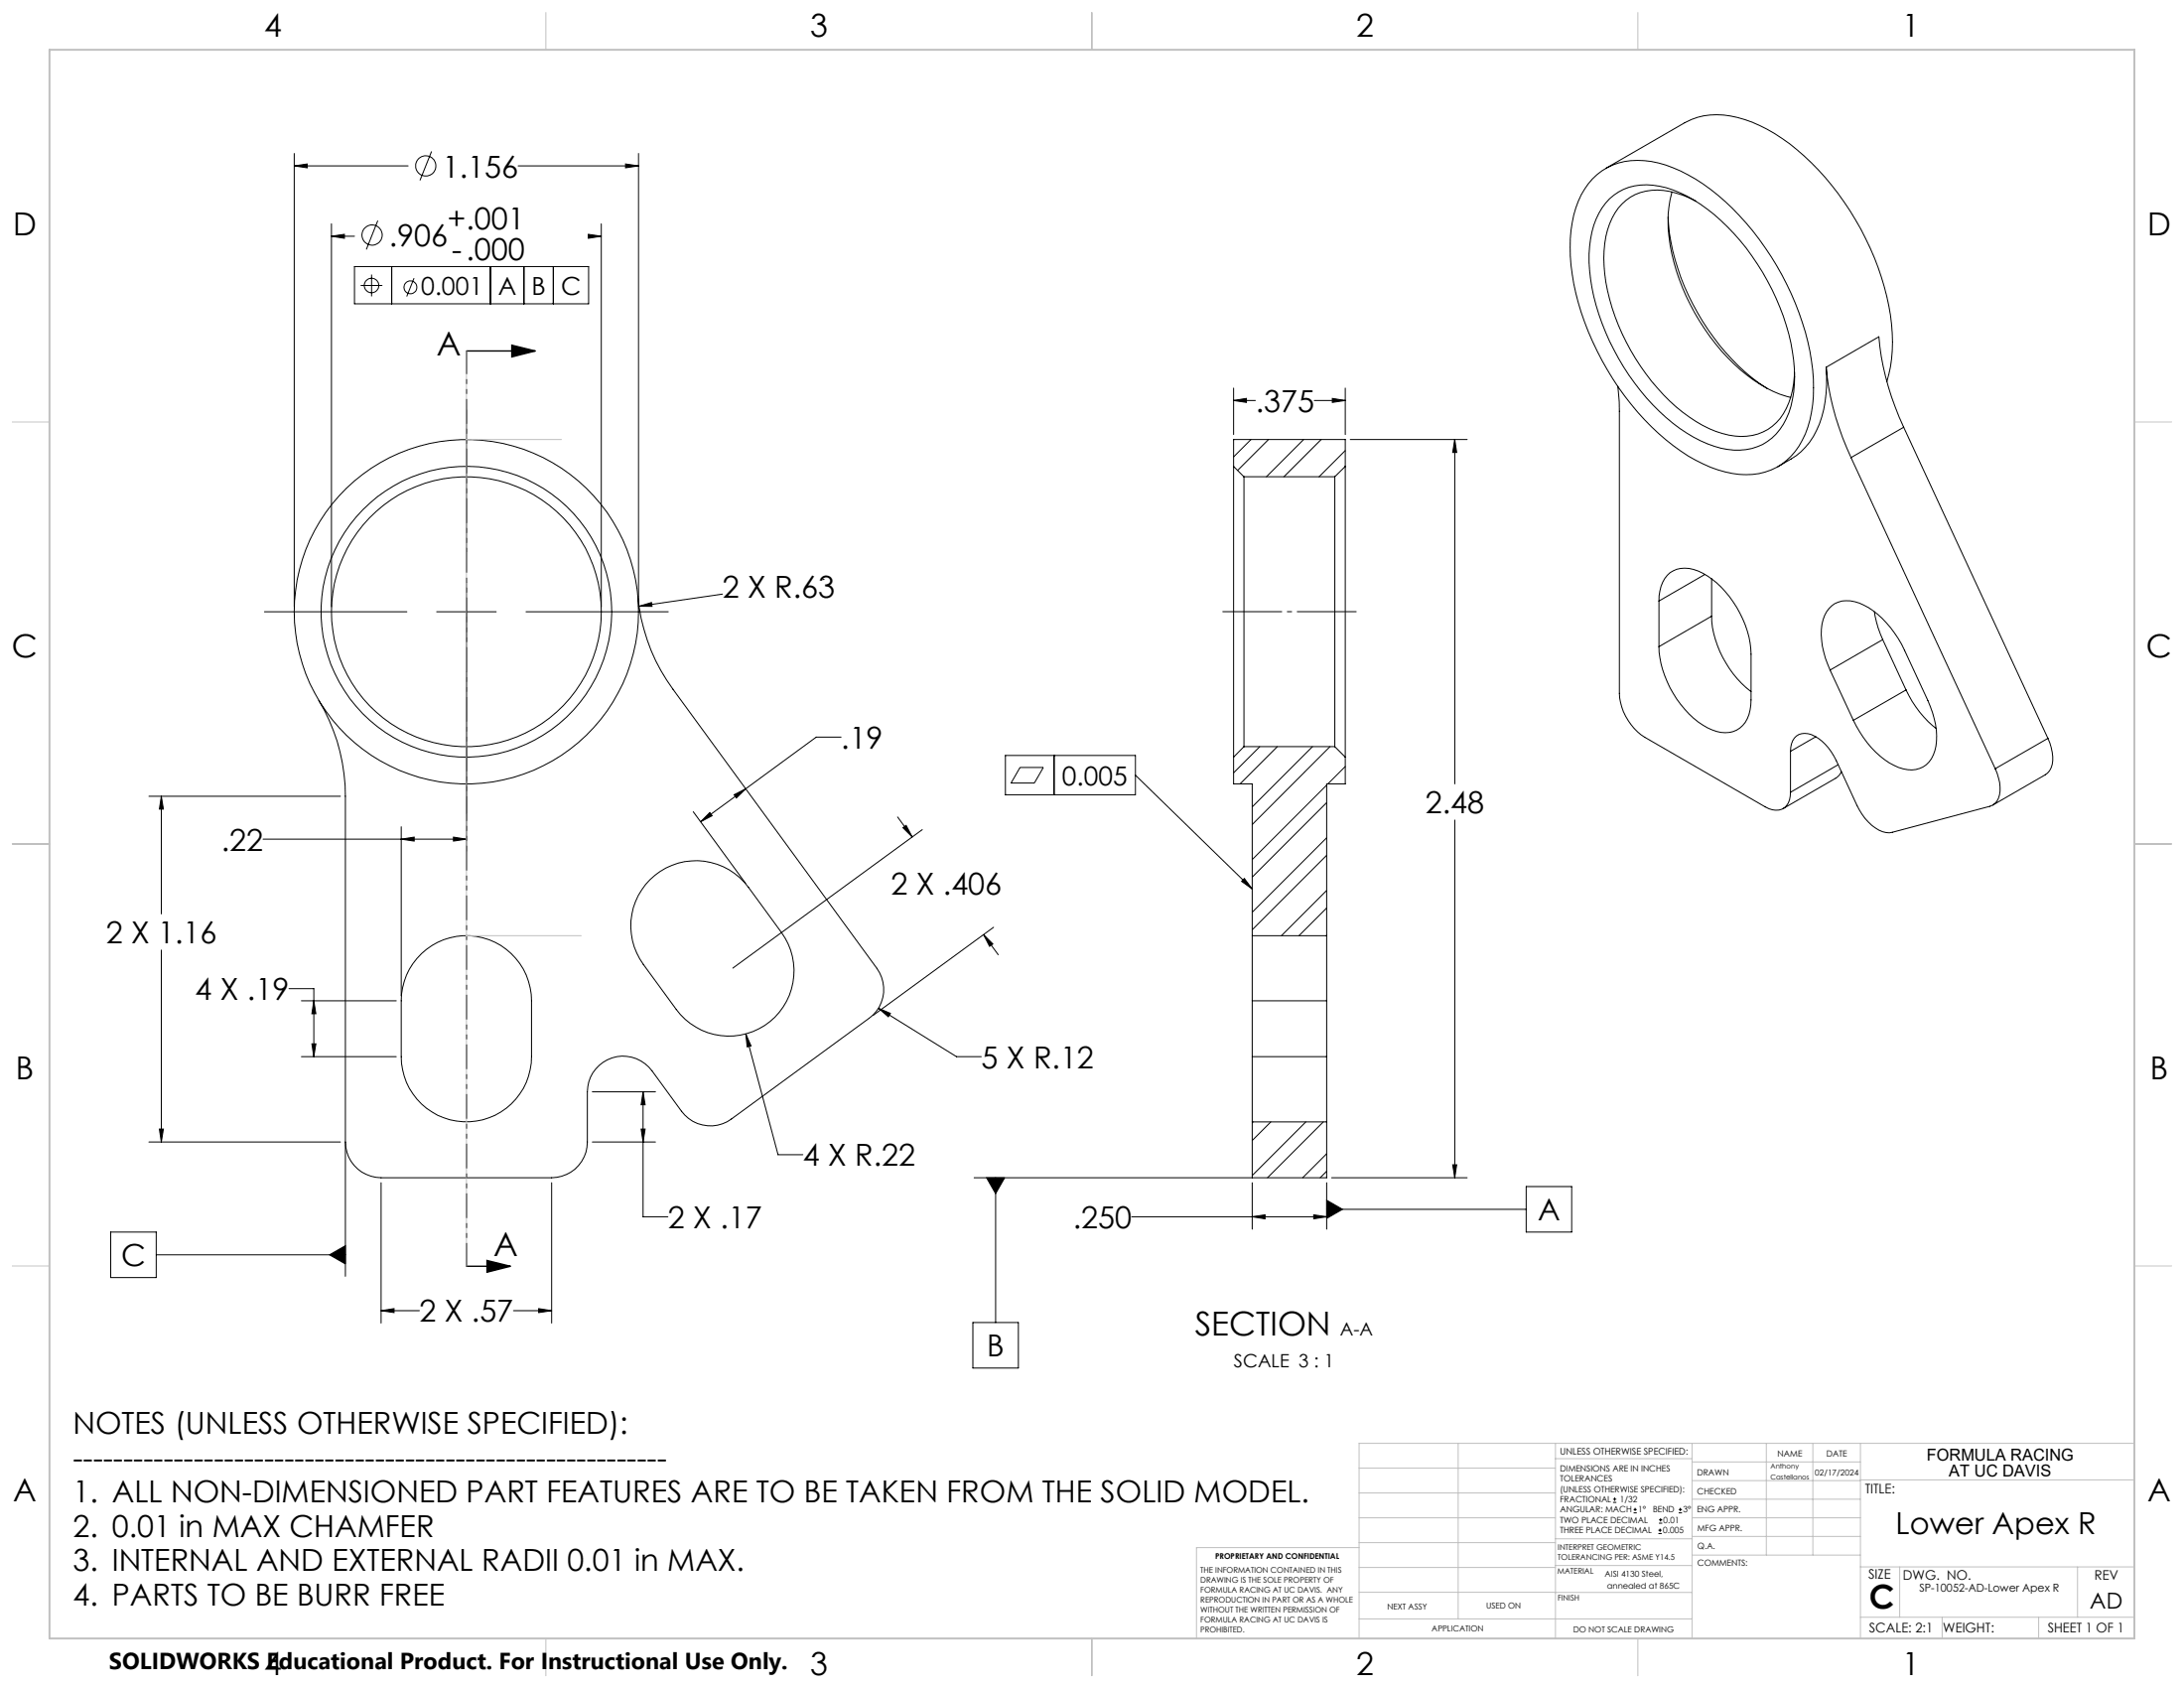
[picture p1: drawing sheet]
<svg xmlns="http://www.w3.org/2000/svg" width="559mm" height="432mm" viewBox="0 0 559 432" stroke-linecap="round" stroke-linejoin="round" font-family="sans-serif">
<g fill="none" stroke="#000" stroke-width=".25">
<path d="M75.3 39.3v115.9M110.4 38.7l-2.9 7.4M163.4 39.3v115.9M75.3 42.4l3.3-.5v1zM75.3 42.4h29.1M84.8 57.3v97.9M96.7 56.4l-3 7.4M132.6 42.4h30.8M150.5 59.9l3.3 .5-3.3 .6zM153.8 57.3v97.9M160.1 41.9l3.3 .5-3.3 .5zM407.5 45.8a16.3 16.3 0 0 1 15-4.5 40.9 40.9 0 0 1 20.7 12 71.9 71.9 0 0 1 20.6 41.4 30.9 30.9 0 0 1-3.5 19.4 15.9 15.9 0 0 1-17.1 7 39.1 39.1 0 0 1-18.8-10.2 71.8 71.8 0 0 1-22.4-43.1 30.9 30.9 0 0 1 3.4-19.4z"/>
<path d="M410.8 43.1l20.3-11.7a18.5 18.5 0 0 1 15.3-.8 48 48 0 0 1 20.6 14.8 71.2 71.2 0 0 1 17 37.6 37 37 0 0 1-1.2 14.6M411.8 50.9a14.5 14.5 0 0 1 14.5-2.9 39.2 39.2 0 0 1 17.4 11.8 60.6 60.6 0 0 1 15.2 32.4 27 27 0 0 1-2.6 16.3 13.8 13.8 0 0 1-16 6.2 38.8 38.8 0 0 1-19-12.9 59.1 59.1 0 0 1-14.7-34.7 23.1 23.1 0 0 1 4.2-15.1zM426.8 55.5a58.7 58.7 0 0 0 16.3 36.4 44 44 0 0 0 9 7.4M427.8 49.1a32.8 32.8 0 0 0 .5 17.9 55.9 55.9 0 0 0 20.3 30.2 27.3 27.3 0 0 0 9.6 4.5M433.8 51.4a18.6 18.6 0 0 0-14.1-2.2 13.1 13.1 0 0 0-8.4 9.6 35.6 35.6 0 0 0 1.2 19.9 55.8 55.8 0 0 0 19.7 28 23.1 23.1 0 0 0 14.8 4.9 12.4 12.4 0 0 0 10.7-8.6 22.5 22.5 0 0 0 1.4-7.7M84.8 60.4l3.3-.5v1.1zM84.8 60.4h5.9M90.7 68.2h59.9v9.5h-59.9zM92.3 73h5.5M95.1 70.2v5.6M100.2 68.2v9.5M105.9 71.2l-1.8 4.6"/>
<path d="M125.5 68.2v9.5M134.1 68.2v9.5M141.6 68.2v9.5M150.6 60.4h3.2M315.6 99.3v11.9M344.2 99.3v11.9M413.9 98.8l.4 6.4v72.2a14.3 14.3 0 0 0 6.5 11.2l30.9 17.8a3.9 3.9 0 0 0 5.9-1l.3-.8 .2-1.9M467.3 93.9a28.8 28.8 0 0 1-4.3 19.2 15.3 15.3 0 0 1-4.7 4.3l-3.4 2M467.3 93.9a68 68 0 0 0 6.3 23.2M467.3 93.9l13.4-7.8a67.8 67.8 0 0 0 6.4 23.2M119.3 104.8v36.5M315.6 119.3v74.4"/>
<path d="M315.6 102.4l3.3-.5v1zM315.6 119.3v-6.9h28.6v6.9M315.6 119.3l2.7 2.7M315.6 102.4h5.6M320.1 112.4l-4.5 4.5M324.6 112.4l-7.9 7.9M333.6 112.4l-9.6 9.6M336.3 102.4h7.9M338 112.4l-9.5 9.6M340.9 101.9l3.3 .5-3.3 .5zM344.2 119.3v74.4M344.2 115.3l-6.7 6.7"/>
<path d="M344.2 119.3l-2.7 2.7M345.5 112.4h29.9M372.2 112.4l.5 3.3h-1zM372.2 112.4v88.1M473.6 117.1l36.9 79.5M487.1 109.3l-13.5 7.8M487.1 109.3l36.9 79.6M318.3 122v69M318.3 122h23.2M341.5 122v69M67.7 156.5h36.4M111.7 156.5h15.3"/>
<path d="M119.3 148.9v68.9M134.6 156.5h36.4M163.2 152.5a47.7 47.7 0 0 0 9 23.8l52.2 71.4a9.1 9.1 0 0 1-2 12.8l-35.3 25.7a9.2 9.2 0 0 1-12.7-1.9l-7.6-10.4a9.1 9.1 0 0 0-10.2-3.3 9.1 9.1 0 0 0-6.3 8.7v12.8a9.2 9.2 0 0 1-9.2 9.2h-43.6a9.2 9.2 0 0 1-9.1-9.2M163.5 155.1l3.2-1 .1 1zM184.9 152l-21.4 3.1M210.6 148.2h.1M424.5 153.7a8.2 8.2 0 0 1 3.6-7.7 8.7 8.7 0 0 1 8.7 1.3 26.1 26.1 0 0 1 11.2 20.1v11.6a8.2 8.2 0 0 1-3.6 7.8 8.7 8.7 0 0 1-8.8-1.3 26.1 26.1 0 0 1-11.1-20.1M424.5 153.7v11.7M436.2 146.9l-11.7 6.8M437.9 157.6a26.3 26.3 0 0 0 10.1 19.4M437.9 157.6l-13.4 7.8M437.9 148.1v9.5"/>
<path d="M479.6 156.5l.1 1a26.3 26.3 0 0 0 2 6.1M81.6 179.2a46.9 46.9 0 0 1 6.8 24.5v122.8M468.2 171.4a19.6 19.6 0 0 1-1.8-12.8 6.2 6.2 0 0 1 8.2-4.7 20.5 20.5 0 0 1 11.1 9.5l1.6 2.9 6 12.9a19.6 19.6 0 0 1 1.8 12.9 6.2 6.2 0 0 1-8.2 4.6 20.3 20.3 0 0 1-11.1-9.5l-1.6-2.9M468.2 171.4l6 12.9M481.7 163.6l-13.5 7.8M481.7 163.6l6 12.9M487.7 176.5a26.6 26.6 0 0 0 7.7 9.8M487.7 176.5l-13.5 7.8M215.2 188.6h-6.4l-18 13.2M257.2 193.3h33.3v10h-33.3zM261 196.3h5.9l-2.2 4h-6zM269.7 193.3v10"/>
<path d="M290.5 198.3l29.9 29.1M315.6 193.7v6.8h4.8v38.9M318.3 191l-2.7 2.7M318.3 191h23.2M322.3 191l-6.7 6.7M326.8 191l-9.5 9.5M335.8 191l-15.4 15.4M340.3 191l-19.9 19.9M341.5 191l2.7 2.7M344.2 196.1l-4.4 4.4M344.2 193.7v6.8h-4.8v38.9M458.1 192.2a4.1 4.1 0 0 1 2.9-4.5 7.9 7.9 0 0 1 6.8 3.6l2 3.3 5.4 11.5a12.9 12.9 0 0 0 6.5 6.7l1.7 .2 .8-.1 24.9-6.6a3.9 3.9 0 0 0 2.6-3.9 11.5 11.5 0 0 0-1.2-5.8"/>
<path d="M458.1 192.2v10.5M464.6 188.5l-6.5 3.7M470.3 195.6l-12.2 7.1M471.1 197.4l-.5 .9-.9 .8-13.5 7.7M524 188.9a9 9 0 0 1 .4 8.3l-1.1 1-13.4 7.8M524 188.9l-13.5 7.7M38.1 203.7h49M41.3 203.7l.5 3.3h-1zM41.3 203.7v30.1M67.3 214.7h52M102.7 214.7l3.3-.6v1.1zM102.7 211.5v43.2"/>
<path d="M116 214.1l3.3 .6-3.3 .5zM177.4 207.6l13.4 18.4M179.2 210.2l2.4-2.3 .6 .8zM187.8 203.3l3-1.5-2.4 2.3zM190.8 201.8l-11.6 8.4M229.7 209l3.7 5.1M231 211.7l.8-.6 1.6 3zM236 212.2l-48.5 35.4M339.4 200.8l-19 19.1M339.4 214.3l-19 19.1M339.4 205.3l-19 19.1M339.4 218.8l-19 19"/>
<path d="M372.2 209.8v91.5M166.3 225a16.6 16.6 0 0 1 25.2 2l8.5 11.5a16.7 16.7 0 0 1-3.7 23.3 16.7 16.7 0 0 1-23.3-3.6l-8.4-11.5a16.6 16.6 0 0 1 1.7-21.7zM251.7 239.1l2.3 2.4-.8 .6zM251.7 239.1l3.7 5.1M254.2 237.2l-30.8 22.6M318.4 224.7l2 2.7-2.7-1.9zM320.4 239.4v16.6M320.4 239.4h19M339.4 239.4v16.6M339.4 227.8l-11.5 11.6M339.4 232.3l-7 7.1M41.3 243v49.1"/>
<path d="M73.9 252.9h6.4v17.4M77.1 256h24.3M80.3 256l.5 3.3h-1zM107.8 243.9a16.7 16.7 0 0 1 18.1-3.2 16.7 16.7 0 0 1 10.1 15.3v14.3a16.7 16.7 0 0 1-16.7 16.7 16.7 16.7 0 0 1-16.6-16.7v-14.3a16.5 16.5 0 0 1 5.1-12.1zM224.8 257.9l3 1.3-.5 .9zM224.8 257.9l19.9 12.4h6.4M320.4 256v14.3M320.4 256h19M339.4 256v14.3M77.1 270.3h24.3M79.8 267h1l-.5 3.3zM151.6 279.3h16.1"/>
<path d="M164.5 279.3l.6 3.3h-1.1zM164.5 279.3v32h6.4M190.8 264.5l1.4 3-1 .3zM190.8 264.5l8.3 30.9h6.3M320.4 270.3v16.7M320.4 270.3h19M339.4 270.3v16.7M38.1 292.1h49M40.8 288.8h1l-.5 3.3zM151.6 292.1h16.1M164 288.8h1.1l-.6 3.3zM320.4 287v14.3"/>
<path d="M320.4 287h19M320.6 287l-.2 .2M325.2 287l-4.8 4.7M334.1 287l-13.7 13.7M338.6 287l-14.3 14.3M339.4 287v14.3h-90.2M339.4 295.1l-6.1 6.2M339.4 299.6l-1.6 1.7M371.7 298h1l-.5 3.3zM28.3 315.2h11.7v11.6h-11.7zM97.5 302.5v36M141.1 302.5v36"/>
<path d="M252.4 301.3h4.7l-2.4 4zM254.7 301.3v37M289.6 311.3h49.8M320.4 311.3l3.3-.5v1zM320.4 302.5v11.9M336.1 310.8l3.3 .5-3.3 .5zM339.4 307l4.1 2.4-4.1 2.3zM339.4 302.5v11.9M339.4 309.4h51.1M340.7 301.3h34.7M390.5 303.5h11.6v11.7h-11.6zM40 321h48.4"/>
<path d="M84.3 321l4.1-2.3v4.6zM97.5 335.3l3.3-.5v1zM97.5 335.3h9.8M131.4 335.3h9.7M137.8 334.8l3.3 .5-3.3 .5zM248.9 338.3h11.7v11.7h-11.7zM412.7 384.3h.9M412.7 383.5h.9M413.1 383.1v.8M418 387h.8M418 386.2h.8M418.4 385.7v.9"/>
<path d="M424.3 392.3h.9M424.3 391.4h.9M424.5 389.6h.8M424.5 388.8h.8M424.7 391v.9M424.9 388.4v.8M429.5 387h.9M429.5 386.2h.9M429.9 385.7v.9"/>
<circle cx="108.9" cy="42.4" r="2.59"/>
<circle cx="95.1" cy="73" r="1.86"/>
<circle cx="95.2" cy="60.1" r="2.59"/>
<circle cx="105" cy="73.5" r="1.65"/>
<circle cx="119.3" cy="156.5" r="34.5"/>
<circle cx="119.3" cy="156.5" r="44"/>
<circle cx="119.3" cy="156.5" r="37.2"/>
</g>
<path d="M119.3 89.8h17.6M131 88.3l5.9 1.5-5.9 1.5zM119.3 323.9h11.3M124.6 322.4l6 1.5-6 1.5z" fill="none" stroke="#000" stroke-width=".35"/>
<path d="M347.9 156.5h-35.9" fill="none" stroke="#000" stroke-width=".25" stroke-dasharray="15.2 1.3 1.3 1.3" stroke-dashoffset="-.8" stroke-linecap="butt"/>
<path d="M119.3 89.8v234.1" fill="none" stroke="#000" stroke-width=".35" stroke-dasharray="6.3 1.3 1.3 1.3 1.3 1.3" stroke-dashoffset=".4" stroke-linecap="butt"/>
<g fill="none" stroke="#c0c0c0" stroke-width=".25">
<path d="M139.7 3.2v9.5M279.4 3.2v9.5M419.1 3.2v9.5M119.3 89.8v234.1M3.1 107.9h9.6M119.3 112.4h24.4M546.1 107.9h9.5M3.1 215.9h9.6M546.1 215.9h9.5M119.3 239.4h29.4M3.1 323.8h9.6M546.1 323.8h9.5"/>
<path d="M347.7 375.6h50.3M373.1 369.2v44.9M398 369.2v49.9M398 373.1h34.9M432.9 369.2v49.9M432.9 378.7h43.1M432.9 374h43.1M451.9 369.2v28.6M463.8 369.2v28.6M476 369.2v49.9M476 378.6h70.1M546.1 369.2h-198.4v49.9"/>
<path d="M347.7 394.6h50.3M347.7 388.3h50.3M347.7 381.9h50.3M347.7 395.9h-41.6v23.2M398 393.6h35M432.9 383.5h43.1M432.9 388.3h43.1M432.9 393h43.1M433 397.8h43M139.7 419.1v9.6M279.4 419.1v9.6M347.7 414.1h85.2"/>
<path d="M347.7 401h50.3M347.7 407.3h50.3M398 407.4h34.9M398 400.5h35M419.1 419.1v9.6M476 413.7h70.1M476 400.8h70.1M486.1 400.8v12.9M496.9 413.7v5.4M521.6 413.7v5.4M531.6 400.8v12.9"/>
</g>
<path d="M12.7 12.7h533.4v406.4h-533.4z" fill="none" stroke="#c0c0c0" stroke-width=".5"/>
<g fill="#000">
<path d="M318.4 224.7l2 2.7-2.7-1.9z"/>
<path d="M131 88.3l5.9 1.5-5.9 1.5zM124.6 322.4l6 1.5-6 1.5z"/>
<path d="M163.5 155.1h3.3l-.1-1zM79.8 267h1l-.5 3.3zM80.3 256l.5 3.3h-1zM97.5 335.3l3.3-.5v1zM137.8 334.8l3.3 .5-3.3 .5zM164 288.8h1.1l-.6 3.3zM164.5 279.3l.6 3.3h-1.1zM116 214.1l3.3 .6-3.3 .5zM102.7 214.7l3.3-.6v1.1zM41.3 203.7l.5 3.3h-1zM40.8 288.8h1l-.5 3.3zM190.8 264.5l.4 3.3 1-.3zM179.2 210.2l2.4-2.3 .6 .8zM187.8 203.3l3-1.5-2.4 2.3zM224.8 257.9l2.5 2.2 .5-.9zM75.3 42.4l3.3-.5v1zM160.1 41.9l3.3 .5-3.3 .5zM84.8 60.4l3.3-.5v1.1zM150.5 59.9l3.3 .5-3.3 .6zM231 211.7l.8-.6 1.6 3zM251.7 239.1l2.3 2.4-.8 .6zM315.6 102.4l3.3-.5v1zM340.9 101.9l3.3 .5-3.3 .5zM371.7 298h1l-.5 3.3zM372.2 112.4l.5 3.3h-1zM336.1 310.8l3.3 .5-3.3 .5zM320.4 311.3l3.3-.5v1z"/>
<path d="M84.3 321l4.1 2.3v-4.6zM252.4 301.3l2.3 4 2.4-4zM339.4 307l4.1 2.4-4.1 2.3z"/>
</g>
<g font-size="8.5">
<text x="111.7" y="91">A</text>
<text x="126.3" y="321.3">A</text>
<text x="305.7" y="341.6">SECTION</text>
<text x="478.3" y="411.4">C</text>
</g>
<g font-size="8.1">
<text x="67.6" y="9.3">4</text>
<text x="207.3" y="9.3">3</text>
<text x="347" y="9.3">2</text>
<text x="486.7" y="9.3">1</text>
<text x="3.3" y="60.1">D</text>
<text x="549.4" y="60.1">D</text>
<text x="3" y="168">C</text>
<text x="549.1" y="168">C</text>
<text x="4" y="276">B</text>
<text x="550.1" y="276">B</text>
<text x="3.3" y="383.9">A</text>
<text x="549.4" y="383.9">A</text>
<text x="67.6" y="428.4">4</text>
<text x="207.3" y="428.4">3</text>
<text x="347" y="428.4">2</text>
<text x="486.7" y="428.4">1</text>
</g>
<g font-size="7.8">
<text x="113.2" y="45.4">1.156</text>
<text x="114.5" y="58.7">+.001</text>
<text x="99.5" y="63">.906</text>
<text x="115.6" y="66.5">-.000</text>
<text x="321.2" y="105.4">.375</text>
<text x="184.9" y="152.8">2 X R.63</text>
<text x="215.2" y="191.5">.19</text>
<text x="364.7" y="208.1">2.48</text>
<text x="56.6" y="217.6">.22</text>
<text x="228" y="229">2 X .406</text>
<text x="27.1" y="241.3">2 X 1.16</text>
<text x="49.9" y="255.8">4 X .19</text>
<text x="251.1" y="273.2">5 X R.12</text>
<text x="205.5" y="298.3">4 X R.22</text>
<text x="170.9" y="314.2">2 X .17</text>
<text x="274.5" y="314.2">.250</text>
<text x="393.5" y="312.3">A</text>
<text x="31" y="323.9">C</text>
<text x="107.3" y="338.2">2 X .57</text>
<text x="252.5" y="347.1">B</text>
<text x="18.6" y="366.9">NOTES (UNLESS OTHERWISE SPECIFIED):</text>
<text x="18.6" y="375.6">-----------------------------------------------------------</text>
<text x="18.6" y="384.4">1. ALL NON-DIMENSIONED PART FEATURES ARE TO BE TAKEN FROM THE SOLID MODEL.</text>
<text x="18.6" y="393.1">2. 0.01 in MAX CHAMFER</text>
<text x="485" y="392.3">Lower Apex R</text>
<text x="18.6" y="401.9">3. INTERNAL AND EXTERNAL RADII 0.01 in MAX.</text>
<text x="18.6" y="410.7">4. PARTS TO BE BURR FREE</text>
</g>
<text font-size="6.7" x="271.8" y="200.8">0.005</text>
<g font-size="6.3">
<text x="107.8" y="75.4">0.001</text>
<text x="127.4" y="75.4">A</text>
<text x="136" y="75.4">B</text>
<text x="143.5" y="75.4">C</text>
</g>
<text font-size="5.9" x="27.9" y="427">SOLIDWORKS Educational Product. For Instructional Use Only.</text>
<text font-size="5.6" x="534.7" y="411.4">AD</text>
<g font-size="4.7">
<text x="342.9" y="341.6">A-A</text>
<text x="315.7" y="349.8">SCALE 3 : 1</text>
</g>
<g font-size="4.2">
<text x="493" y="373.5">FORMULA RACING</text>
<text x="498.7" y="377.8">AT UC DAVIS</text>
</g>
<g font-size="3.4">
<text x="477.2" y="381.9">TITLE:</text>
<text x="478.1" y="404">SIZE</text>
<text x="486.9" y="404">DWG. NO.</text>
<text x="535.9" y="404.1">REV</text>
<text x="478.2" y="417.6">SCALE: 2:1</text>
<text x="497.1" y="417.7">WEIGHT:</text>
<text x="523.9" y="417.6">SHEET 1 OF 1</text>
</g>
<text font-size="2.8" x="491.1" y="407.2">SP-10052-AD-Lower Apex R</text>
<text font-size="2.4" x="399.2" y="372.1">UNLESS OTHERWISE SPECIFIED:</text>
<g font-size="2.2">
<text x="399.2" y="376.4">DIMENSIONS ARE IN INCHES</text>
<text x="434.2" y="377.3">DRAWN</text>
<text x="454.8" y="372.5">NAME</text>
<text x="467.3" y="372.6">DATE</text>
<text x="399.2" y="379">TOLERANCES</text>
<text x="399.2" y="381.7">(UNLESS OTHERWISE SPECIFIED):</text>
<text x="434.3" y="382.2">CHECKED</text>
<text x="399.2" y="389.6">TWO PLACE DECIMAL</text>
<text x="399.2" y="384.3">FRACTIONAL</text>
<text x="399.2" y="387">ANGULAR: MACH</text>
<text x="414.5" y="384.3">1/32</text>
<text x="419.1" y="387">1°</text>
<text x="422.9" y="387">BEND</text>
<text x="425.6" y="389.6">0.01</text>
<text x="430.6" y="387">3°</text>
<text x="434.2" y="386.9">ENG APPR.</text>
<text x="399.2" y="392.3">THREE PLACE DECIMAL</text>
<text x="425.5" y="392.3">0.005</text>
<text x="434.3" y="391.6">MFG APPR.</text>
<text x="434.3" y="396.3">Q.A.</text>
<text x="434.3" y="400.5">COMMENTS:</text>
</g>
<g font-size="2.1">
<text x="464.4" y="377.4">02/17/2024</text>
<text x="410.6" y="403.3">AISI 4130 Steel,</text>
<text x="411.2" y="406.4">annealed at 865C</text>
<text x="354.9" y="411.6">NEXT ASSY</text>
<text x="380.3" y="411.6">USED ON</text>
<text x="366.3" y="417.4">APPLICATION</text>
<text x="402.5" y="417.5">DO NOT SCALE DRAWING</text>
</g>
<g font-size="2">
<text x="310.9" y="398.8">PROPRIETARY AND CONFIDENTIAL</text>
<text x="398.6" y="396.5">INTERPRET GEOMETRIC</text>
<text x="398.6" y="399">TOLERANCING PER: ASME Y14.5</text>
<text x="307.2" y="402.4">THE INFORMATION CONTAINED IN THIS</text>
<text x="307.2" y="404.9">DRAWING IS THE SOLE PROPERTY OF</text>
<text x="307.2" y="407.5">FORMULA RACING AT UC DAVIS. ANY</text>
<text x="398.5" y="402.6">MATERIAL</text>
<text x="307.2" y="410">REPRODUCTION IN PART OR AS A WHOLE</text>
<text x="307.2" y="412.5">WITHOUT THE WRITTEN PERMISSION OF</text>
<text x="398.5" y="409.4">FINISH</text>
<text x="307.2" y="415">FORMULA RACING AT UC DAVIS IS</text>
<text x="307.2" y="417.6">PROHIBITED.</text>
</g>
<g font-size="1.8">
<text x="453" y="375.7">Anthony</text>
<text x="453" y="378.4">Castellanos</text>
</g>
</svg>
